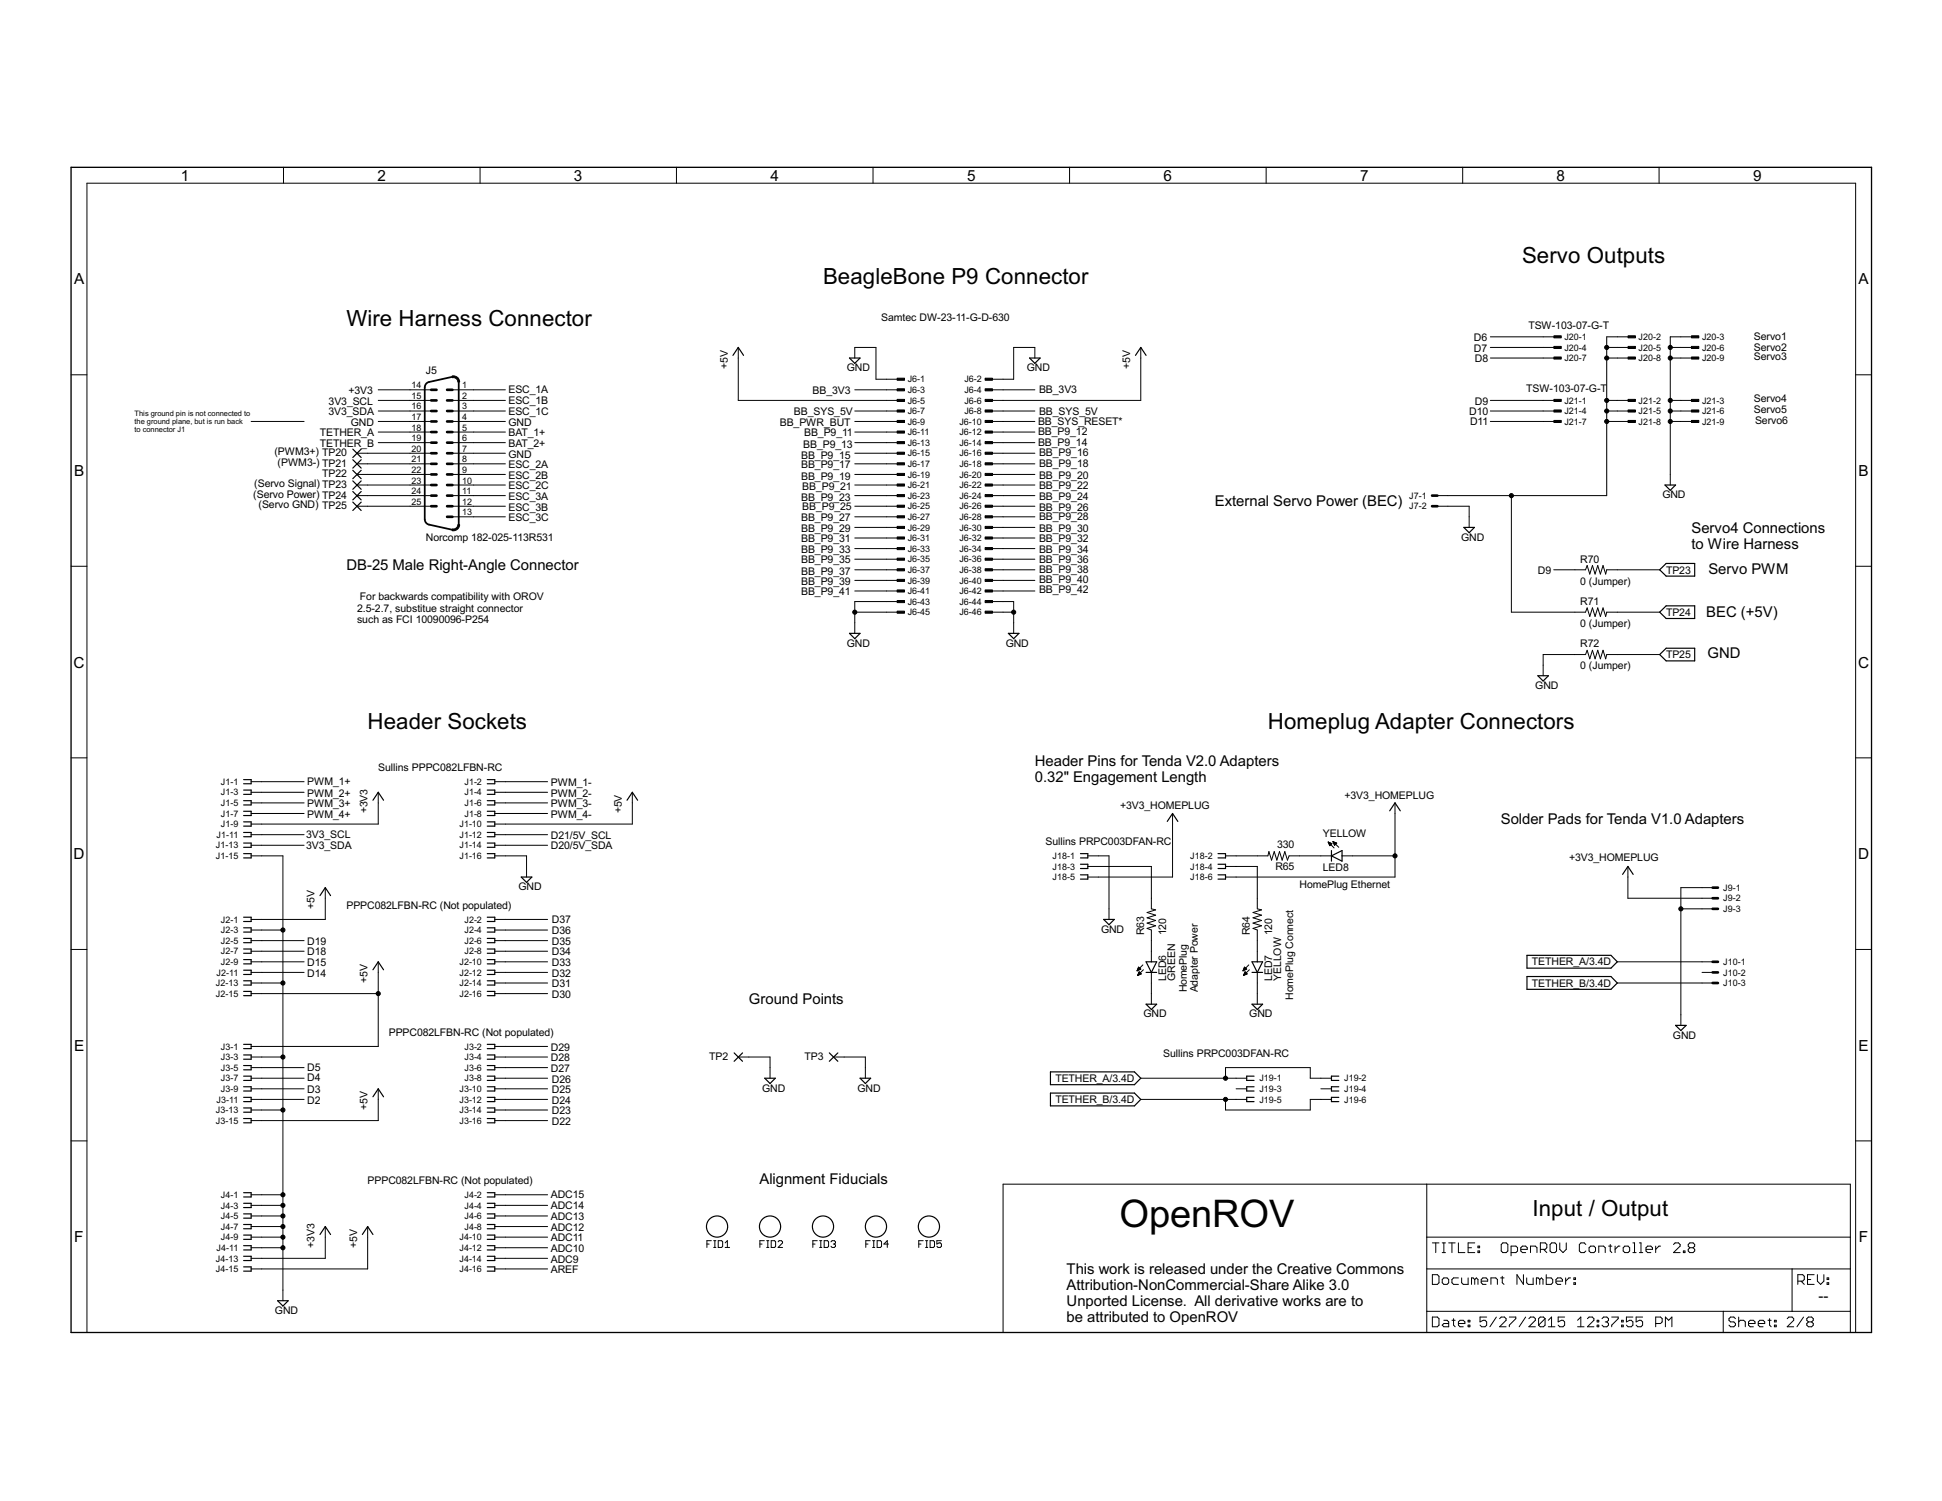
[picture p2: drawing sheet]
<svg xmlns="http://www.w3.org/2000/svg" width="279mm" height="216mm" viewBox="0 0 279 216" stroke-linecap="round" stroke-linejoin="round" font-family="sans-serif">
<g fill="none" stroke="#000" stroke-width=".14">
<path d="M40.8 24.1v2.3M69.1 24.1v2.3M97.3 24.1v2.3M125.6 24.1v2.3M153.9 24.1v2.3M182.2 24.1v2.3M210.4 24.1v2.3M238.7 24.1v2.3M10.2 53.9h2.3M54.4 56.1h7.6M54.4 57.6h7.6M54.4 59.1h7.6"/>
<path d="M65.1 56.1h7.6M65.1 57.6h7.6M65.1 59.1h7.6M106.2 50v7.6h22.9M123 51.5v-1.5h3v4.5h3.1M123 56.1h6.1M123 59.1h6.1M142.8 56.1h6.1M142.8 59.1h6.1M148.9 51.5v-1.5h-3.1v4.5h-3M164.1 50v7.6h-21.3M214.4 57.6h9.1"/>
<path d="M214.4 59.1h9.1M214.4 48.5h9.1M214.4 50h9.1M214.4 51.5h9.1M231.2 57.6h3M231.2 59.1h3M231.2 50h3M231.2 51.5h3M234.2 48.5h-3v22.8h-24.4M240.3 57.6h3.1M240.3 59.1h3.1M240.3 50h3.1"/>
<path d="M240.3 51.5h3.1M243.4 48.5h-3.1v21.3M267 53.9h2.3M36.1 60.6h7.7M51.4 65.2h10.6M51.4 66.7h10.6M51.4 68.2h10.6M51.4 69.8h10.6M51.4 71.3h10.6M51.4 72.8h10.6M54.4 60.6h7.6M54.4 62.1h7.6"/>
<path d="M54.4 63.7h7.6M65.1 60.6h7.6M65.1 62.1h7.6M65.1 63.7h7.6M65.1 65.2h7.6M65.1 66.7h7.6M65.1 68.2h7.6M65.1 69.8h7.6M65.1 71.3h7.6M65.1 72.8h7.6M65.1 74.3h7.6M123 60.6h6.1"/>
<path d="M123 62.1h6.1M123 63.7h6.1M123 65.2h6.1M123 66.7h6.1M123 68.2h6.1M123 69.8h6.1M123 71.3h6.1M123 72.8h6.1M123 74.3h6.1M123 75.9h6.1M123 77.4h6.1M123 78.9h6.1"/>
<path d="M142.8 60.6h6.1M142.8 62.1h6.1M142.8 63.7h6.1M142.8 65.2h6.1M142.8 66.7h6.1M142.8 68.2h6.1M142.8 69.8h6.1M142.8 71.3h6.1M142.8 72.8h6.1M142.8 74.3h6.1M142.8 75.9h6.1M142.8 77.4h6.1"/>
<path d="M142.8 78.9h6.1M206.8 72.8h4.6v3.1M214.4 60.6h9.1M217.4 71.3v16.8h10.7l.2-.7 .4 1.3 .4-1.3 .4 1.3 .4-1.3 .4 1.3 .3-1.3 .4 1.3 .2-.6h7.6M231.2 60.6h3M240.3 60.6h3.1M10.2 81.4h2.3M123 80.4h6.1M123 82h6.1M123 83.5h6.1M123 85h6.1M123 88.1h6.1"/>
<path d="M129.1 86.5h-6.1v4.6M142.8 86.5h3v4.6M142.8 80.4h6.1M142.8 82h6.1M142.8 83.5h6.1M142.8 85h6.1M142.8 88.1h3M223.5 82h4.6l.2-.7 .4 1.3 .4-1.3 .4 1.3 .4-1.3 .4 1.3 .3-1.3 .4 1.3 .2-.6h7.6M238.8 94.1h-7.6l-.2 .7-.4-1.3-.3 1.3-.4-1.3-.4 1.3-.4-1.3-.4 1.3-.4-1.3-.2 .6h-6.1v3.1M267 81.4h2.3M10.2 109h2.3M36.1 112.4h7.7"/>
<path d="M36.1 114h7.7M36.1 115.5h7.7M36.1 117h7.7M54.4 114v4.5h-18.3M71.2 112.4h7.6M71.2 114h7.6M71.2 115.5h7.6M71.2 117h7.6M91 114v4.5h-19.8M168.7 117v9.2h-12.2M200.7 115.5v10.7h-24.4M267 109h2.3"/>
<path d="M10.2 136.6h2.3M36.1 138.3h7.7M36.1 139.9h7.7M36.1 120.1h7.7M36.1 121.6h7.7M36.1 123.1h4.6v64M36.1 133.8h4.6M36.1 135.3h7.7M36.1 136.8h7.7M46.8 127.7v4.5h-10.7M54.4 138.3v12.2h-18.3M71.2 138.3h7.6"/>
<path d="M71.2 139.9h7.6M71.2 120.1h7.6M71.2 121.6h7.6M71.2 123.1h4.6v3.1M71.2 132.2h7.6M71.2 133.8h7.6M71.2 135.3h7.6M71.2 136.8h7.6M156.5 123.1h3.1v9.1M156.5 124.6h9.2v6.1l.6 .2-1.3 .4 1.3 .3-1.3 .4 1.3 .4-1.3 .4 1.3 .4-1.3 .3 .7 .3v4.5M163.6 139.6h.1M163.6 139.5h.3"/>
<path d="M163.7 139.4h.3M163.7 139.4h.4M163.7 139.3h.4M163.7 139.3h.3M163.8 139.2h.1M163.8 139.1h.1M163.8 139.1l.3 .3-.5 .2zM163.8 140h.3M163.8 139.9h.2M163.9 139.9h.1M163.9 139.8l.3 .3-.5 .2zM163.9 139.8h.1"/>
<path d="M164.4 138.8l-.8 .8M164.5 139.5l-.8 .8M165.7 139.9v4.5M176.3 123.1h6.1l.2-.6 .3 1.2 .4-1.2 .4 1.2 .4-1.2 .4 1.2 .3-1.2 .4 1.2 .3-.6h6.1M176.3 124.6h4.6v6.1l.6 .2-1.2 .4 1.2 .3-1.2 .4 1.2 .4-1.2 .4 1.2 .4-1.2 .3 .6 .3v4.5M178.8 139.6h.1M178.9 139.6h.1M178.9 139.5h.2M178.9 139.4h.3M178.9 139.4h.4M179 139.3h.3M179 139.3h.2"/>
<path d="M179 139.2h.2M179 139.1h.1M179 140h.3M179 139.1l.4 .3-.6 .2zM179.1 139.9h.2M179.1 139.9h.1M179.1 139.8h.1M179.1 139.8l.3 .3-.5 .2zM179.7 138.8l-.9 .8M179.7 139.5l-.8 .8M180.9 139.9v4.5M191.1 121.1l.8 .9"/>
<path d="M191.1 121.1h.1M191.1 121.1l.5 .2-.3 .3zM191.1 121.2h.2M191.2 121.2h.2M191.2 121.3h.3M191.2 121.4h.4M191.2 121.4h.3M191.3 121.5h.2M191.3 121.6h.1M191.8 121.1l.8 .8M191.8 121.1l.5 .2-.3 .3M191.8 121.1l.2 .5"/>
<path d="M191.8 121.1h.1M191.8 121.1h.2M191.8 121.2h.3M191.9 121.2h.4M191.9 121.3h.4M191.9 121.4h.3M192 121.5h.1M192 121.6h.1M193.1 123.1h7.6M232.7 138.3h13.7M234.2 124.6v4.6h12.2M241.8 130.7h4.6"/>
<path d="M244.9 139.9h1.5M246.4 127.7h-4.6v19.8M267 136.6h2.3M36.1 141.4h4.6M36.1 142.9h18.3M36.1 152h4.6M36.1 153.6h7.7M36.1 155.1h7.7M36.1 156.6h7.7M36.1 158.1h7.7M36.1 159.7h4.6M54.4 156.6v4.6h-18.3"/>
<path d="M71.2 141.4h7.6M71.2 142.9h7.6M71.2 150.5h7.6M71.2 152h7.6M71.2 153.6h7.6M71.2 155.1h7.6M71.2 156.6h7.6M71.2 158.1h7.6M71.2 159.7h7.6M106.2 152h4.6v3.1M119.9 152h4.6v3.1M163.7 140.3h.1"/>
<path d="M163.7 140.2h.2M163.7 140.2h.3M163.8 140.1h.3M163.8 140h.4M164.1 155.1h15.3M164.1 158.1h15.3M176.3 155.1v-1.5h12.2v1.5h3.1M176.3 158.1v1.6h12.2v-1.6h3.1M177.8 156.6h1.6M178.9 140.3h.1M178.9 140.2h.2M179 140.2h.3"/>
<path d="M179 140.1h.4M179 140h.4M190 156.6h1.6M232.7 141.4h13.7M10.2 164.1h2.3M36.1 177.9h4.6M36.1 179.5h4.6M36.1 171.9h4.6M36.1 173.4h4.6M36.1 174.9h4.6M36.1 176.4h4.6M46.8 176.4v4.6h-10.7"/>
<path d="M52.9 176.4v6.1h-16.8M71.2 177.9h7.6M71.2 179.5h7.6M71.2 161.2h7.6M71.2 171.9h7.6M71.2 173.4h7.6M71.2 174.9h7.6M71.2 176.4h7.6M101.7 178.9h.3M102.3 178.5h-.6v.9M102.7 178.5h.3M102.7 179.4h.3"/>
<path d="M102.8 178.5v.9M103.3 178.5h.5l.2 .1v.7l-.2 .1h-.5zM104.3 179.4h.7M104.3 178.8l.3-.3v.9M109.3 178.9h.3M110 178.5h-.7v.9M110.3 178.5h.3M110.3 179.4h.3M110.5 178.5v.9M111 178.5h.4l.2 .1v.7l-.2 .1h-.4zM112 178.6l.1-.1h.3l.2 .1v.2l-.6 .6h.6M116.9 178.9h.4"/>
<path d="M117.6 178.5h-.7v.9M117.9 178.5h.3M117.9 179.4h.3M118.1 178.5v.9M118.6 178.5h.5l.1 .1v.7l-.1 .1h-.5zM119.5 178.6l.2-.1h.3l.2 .1-.2 .3M119.9 178.9h.1M120 178.9l.2 .2v.2l-.2 .1h-.3l-.2-.1M124.6 178.9h.3M125.2 178.5h-.6v.9M125.5 178.5h.4M125.5 179.4h.4"/>
<path d="M125.7 178.5v.9M126.2 178.5h.5l.1 .1v.7l-.1 .1h-.5zM127.8 178.9h-.6l.5-.4v.9M132.2 178.9h.3M132.8 178.5h-.6v.9M133.2 178.5h.3M133.2 179.4h.3M133.3 178.5v.9M133.8 178.5h.5l.2 .1v.7l-.2 .1h-.5zM135.4 178.5h-.6v.4l.3-.1h.2l.1 .1v.4l-.1 .1h-.3l-.2-.1M144.3 170.3h121.9v21.4h-121.9zM205.3 170.3v21.4"/>
<path d="M205.3 177.9h60.9M206.1 178.8h.9M206.6 178.8v1.4M207.5 178.8h.5M207.7 178.8v1.4M208.4 178.8h1M208.9 178.8v1.4M209.8 178.8v1.4h1M211.2 179.5h.5M212.2 178.8h-1v1.4h1M212.6 179.9h.3v.3h-.3zM212.6 179.2h.3v.3h-.3z"/>
<path d="M216 179l.2-.2h.5l.2 .2v.9l-.2 .3h-.5l-.2-.3zM218.8 179.7h.9v-.2l-.2-.3h-.5l-.2 .3v.4l.2 .3h.5M221.6 179.7h.7l.2-.2v-.5l-.2-.2h-.7v1.4M222.1 179.7l.4 .5M223 179l.2-.2h.5l.2 .2v.9l-.2 .3h-.5l-.2-.3zM224.4 178.8v.9l.5 .5 .4-.5v-.9M228.2 179l-.3-.2h-.4l-.3 .2v.9l.3 .3h.4l.3-.3M228.6 179.5l.3-.3h.4l.3 .3v.4l-.3 .3h-.4l-.3-.3zM231.4 179.2h.5M231.7 179v.9l.2 .3M232.4 179.2v1M233.1 179.2h-.3l-.4 .5"/>
<path d="M233.8 179.2h.4l.3 .3v.4l-.3 .3h-.4l-.3-.3v-.4zM234.9 178.8h.3v1.4M235.9 178.8h.2v1.4M236.8 179.7h.9v-.2l-.2-.3h-.5l-.2 .3v.4l.2 .3h.5M238.2 179.2v1M238.9 179.2h-.2l-.5 .5M240.8 179l.2-.2h.5l.2 .2v.2l-.9 1h.9M242.2 179.9h.2v.3h-.2zM243.1 179.5l-.2-.3v-.2l.2-.2h.5l.2 .2v.2l-.2 .3M243.1 179.5l-.2 .2v.2l.2 .3h.5l.2-.3v-.2l-.2-.2M243.1 179.5h.5M267 164.1h2.3"/>
<path d="M12.5 191.7v-165.3h254.5v165.3M71.2 182.5h7.6M71.2 181h7.6M205.3 182.5h60.9M205.3 188.6h60.9M206.1 183.3h.7l.2 .3v.9l-.2 .2h-.7zM206.1 189.4h.7l.2 .3v.9l-.2 .2h-.7zM207.5 184l.2-.2h.5l.2 .2v.5l-.2 .2h-.5l-.2-.2zM207.5 180.2h.5M207.7 189.9h.5l.2 .2v.7h-.7l-.2-.2 .2-.2h.7M208.9 189.9h.5M209.1 189.7v.9l.3 .2"/>
<path d="M209.8 190.4h1v-.3l-.3-.2h-.4l-.3 .2v.5l.3 .2h.4M209.8 183.8h-.7l-.2 .2v.5l.2 .2h.7M210.3 183.8v.7l.2 .2h.7v-.9M211.2 190.6h.3v.2h-.3zM211.2 189.9h.3v.2h-.3zM212.2 184l-.3-.2h-.2v.9M212.2 184l.2-.2 .2 .2v.7M212.2 184v.7M213.1 184.3h.9v-.3l-.2-.2h-.5l-.2 .2v.5l.2 .2h.5M213.9 189.4h-1v.7l.5-.2h.3l.2 .2v.5l-.2 .2h-.5l-.3-.2M214.5 184.7v-.9h.7l.2 .2v.7M215.3 189.4l-.9 1.4"/>
<path d="M215.8 189.7l.2-.3h.5l.2 .3v.2l-.9 .9h.9M215.9 183.8h.5M216.1 183.6v.9l.3 .2M217.1 189.4h1v.3l-1 .9v.2M217.4 180.2h.7l.2-.3v-.4l-.2-.3h-.7v1.4M219.2 183.3v1.4l-1-1.4v1.4M219.5 189.4l-.9 1.4M219.6 183.8v.7l.3 .2h.7v-.9M220 189.7l.2-.3h.5l.2 .3v.2l-.9 .9h.9M220.2 180.2v-1h.7l.2 .3v.7M221.5 184l-.2-.2h-.3v.9M221.5 184v.7"/>
<path d="M221.5 184l.3-.2 .2 .2v.7M222.3 189.7v.9l-.2 .2h-.5l-.2-.2M222.3 189.7l-.2-.3h-.5l-.2 .3v.9M222.3 189.7l-.9 .9M222.5 183.3v1.4h.7l.2-.2v-.5l-.2-.2h-.7M222.8 190.8h.9M222.8 189.9l.4-.5v1.4M223.9 184.3h.9v-.3l-.2-.2h-.5l-.2 .2v.5l.2 .2h.5M225.1 189.4h-.9v.7l.4-.2h.3l.2 .2v.5l-.2 .2h-.5l-.2-.2M225.3 183.8v.9M226 183.8h-.3l-.4 .5M226.4 184.5h.3v.2h-.3z"/>
<path d="M226.4 183.8h.3v.2h-.3zM227 190.8h.9M227 189.9l.4-.5v1.4M228.4 189.7l.2-.3h.5l.2 .3v.2l-.9 .9h.9M229.8 190.6h.2v.2h-.2zM229.8 189.9h.2v.2h-.2zM230 180.2v-1h.7l.2 .3v.7M230.5 189.7l.2-.3h.5l.2 .3v.2l-.2 .2M230.9 190.1h.3M231.2 190.1l.2 .3v.2l-.2 .2h-.5l-.2-.2M231.9 189.4h.9v.3l-.9 .9v.2M233.3 190.6h.2v.2h-.2z"/>
<path d="M233.3 189.9h.2v.2h-.2zM234.9 189.4h-.9v.7l.5-.2h.2l.2 .2v.5l-.2 .2h-.5l-.2-.2M234.9 180.2h.5M235.9 180.2h.4M236.3 189.4h-.9v.7l.5-.2h.2l.2 .2v.5l-.2 .2h-.5l-.2-.2M238.2 190.4h.7l.2-.3v-.4l-.2-.3h-.7v1.4M239.6 190.8v-1.4l.5 .5 .4-.5v1.4M247.9 188.6v3.1M249.7 189.7l-.3-.3h-.4l-.2 .3v.2l.2 .2h.4l.3 .3v.2l-.3 .2h-.4l-.2-.2M250.1 190.1l.3-.2h.5l.2 .2v.7M250.1 189.4v1.4M251.6 190.4h.9v-.3l-.2-.2h-.5l-.2 .2v.5l.2 .2h.5"/>
<path d="M253 190.4h.9v-.3l-.2-.2h-.5l-.2 .2v.5l.2 .2h.5M254.4 189.9h.4M254.6 189.7v.9l.2 .2M255.3 190.6h.2v.2h-.2zM255.3 189.9h.2v.2h-.2zM257.1 189.7l.3-.3h.4l.3 .3v.2l-1 .9h1M257.8 182.5v6.1M258.7 184.3h.7l.2-.3v-.4l-.2-.3h-.7v1.4M259.1 184.3l.5 .4M259.5 189.4l-1 1.4M260.1 184h.4M260.2 190.1l-.3 .3v.2l.3 .2h.4l.3-.2v-.2l-.3-.3"/>
<path d="M260.2 190.1l-.3-.2v-.2l.3-.3h.4l.3 .3v.2l-.3 .2M260.2 190.1h.4M261 183.3h-.9v1.4h.9M261.5 183.3v1l.4 .4 .5-.4v-1M262.9 184.5h.2v.2h-.2zM262.9 183.8h.2v.2h-.2z"/>
</g>
<g fill="none" stroke="#000" stroke-width=".17">
<path d="M105.5 51.1l.7-1.1 .8 1.1M122.2 51.5h1.5l-.7 .8zM148.1 51.5h1.5l-.7 .8zM163.4 51.1l.7-1.1 .8 1.1M50.8 64.6l1.2 1.2M50.8 66.1l1.2 1.2M50.8 67.6l1.2 1.3M50.8 69.2l1.2 1.2M50.8 70.7l1.2 1.2M50.8 72.2l1.2 1.2M52 64.6l-1.2 1.2M52 66.1l-1.2 1.2"/>
<path d="M52 67.6l-1.2 1.3M52 69.2l-1.2 1.2M52 70.7l-1.2 1.2M52 72.2l-1.2 1.2M210.6 75.9h1.5l-.7 .7zM239.5 69.8h1.6l-.8 .7zM122.2 91.1h1.5l-.7 .8zM145.1 91.1h1.5l-.8 .8zM221.3 97.2h1.5l-.8 .8zM238.8 82l.9-1h4.1v1.9h-4.1zM238.8 88.1l.9-1h4.1v1.9h-4.1zM238.8 94.1l.9-.9h4.1v1.9h-4.1z"/>
<path d="M35.1 112.1h1v.6h-1M35.1 113.6h1v.7h-1M35.1 115.2h1v.6h-1M35.1 116.7h1v.6h-1M35.1 118.2h1v.6h-1M35.1 119.7h1v.7h-1M53.7 115.1l.7-1.1 .8 1.1M70.1 112.1h1.1v.6h-1.1M70.1 113.6h1.1v.7h-1.1M70.1 115.2h1.1v.6h-1.1M70.1 116.7h1.1v.6h-1.1M70.1 118.2h1.1v.6h-1.1"/>
<path d="M70.1 119.7h1.1v.7h-1.1M90.2 115.1l.8-1.1 .7 1.1M167.9 118.2l.8-1.2 .8 1.2M199.9 116.6l.8-1.1 .8 1.1M35.1 121.3h1v.6h-1M35.1 122.8h1v.6h-1M35.1 131.9h1v.6h-1M35.1 133.5h1v.6h-1M35.1 135h1v.6h-1M35.1 136.5h1v.6h-1M35.1 138h1v.6h-1M35.1 139.6h1v.6h-1"/>
<path d="M46 128.8l.8-1.1 .8 1.1M53.7 139.5l.7-1.2 .8 1.2M70.1 121.3h1.1v.6h-1.1M70.1 122.8h1.1v.6h-1.1M70.1 131.9h1.1v.6h-1.1M70.1 133.5h1.1v.6h-1.1M70.1 135h1.1v.6h-1.1M70.1 136.5h1.1v.6h-1.1M70.1 138h1.1v.6h-1.1M70.1 139.6h1.1v.6h-1.1M75 126.2h1.5l-.7 .7zM155.4 122.8h1.1v.6h-1.1"/>
<path d="M155.4 124.3h1.1v.6h-1.1M155.4 125.8h1.1v.6h-1.1M158.8 132.2h1.5l-.7 .8zM164.9 138.3h1.5l-.7 1.6zM164.9 139.9h1.5M175.2 122.8h1.1v.6h-1.1M175.2 124.3h1.1v.6h-1.1M175.2 125.8h1.1v.6h-1.1M180.1 139.9h1.6M180.1 138.3h1.6l-.8 1.6zM191.6 122.3v1.6M191.6 123.1l1.5-.8v1.6z"/>
<path d="M219.7 137.4h12.1l.9 .9-.9 1h-12.1zM233.4 125.8l.8-1.2 .8 1.2M35.1 141.1h1v.6h-1M35.1 142.6h1v.6h-1M35.1 150.2h1v.6h-1M35.1 151.7h1v.7h-1M35.1 153.3h1v.6h-1M35.1 154.8h1v.6h-1M35.1 156.3h1v.6h-1M35.1 157.8h1v.7h-1M35.1 159.4h1v.6h-1M53.7 157.8l.7-1.2 .8 1.2"/>
<path d="M70.1 141.1h1.1v.6h-1.1M70.1 142.6h1.1v.6h-1.1M70.1 150.2h1.1v.6h-1.1M70.1 151.7h1.1v.7h-1.1M70.1 153.3h1.1v.6h-1.1M70.1 154.8h1.1v.6h-1.1M70.1 156.3h1.1v.6h-1.1M70.1 157.8h1.1v.7h-1.1M70.1 159.4h1.1v.6h-1.1M105.6 151.4l1.2 1.3M106.8 151.4l-1.2 1.3M110 155.1h1.5l-.7 .8z"/>
<path d="M119.3 151.4l1.2 1.3M120.5 151.4l-1.2 1.3M123.7 155.1h1.6l-.8 .8zM151.1 154.2h12.1l.9 .9-.9 .9h-12.1zM151.1 157.2h12.1l.9 .9-.9 1h-12.1zM164.9 144.4h1.5l-.7 .8zM180.1 144.4h1.6l-.8 .8zM180.4 154.8h-1v.6h1M180.4 156.3h-1v.6h1M180.4 157.8h-1v.7h1M192.6 154.8h-1v.6h1M192.6 156.3h-1v.6h1"/>
<path d="M192.6 157.8h-1v.7h1M219.7 140.5h12.1l.9 .9-.9 .9h-12.1zM241.1 147.5h1.5l-.8 .7zM35.1 160.9h1v.6h-1M35.1 171.6h1v.6h-1M35.1 173.1h1v.6h-1M35.1 174.6h1v.6h-1M35.1 176.1h1v.6h-1M35.1 177.7h1v.6h-1M35.1 179.2h1v.6h-1M46 177.6l.8-1.2 .8 1.2M52.1 177.6l.8-1.2 .8 1.2"/>
<path d="M70.1 160.9h1.1v.6h-1.1M70.1 171.6h1.1v.6h-1.1M70.1 173.1h1.1v.6h-1.1M70.1 174.6h1.1v.6h-1.1M70.1 176.1h1.1v.6h-1.1M70.1 177.7h1.1v.6h-1.1M70.1 179.2h1.1v.6h-1.1M35.1 180.7h1v.6h-1M35.1 182.2h1v.6h-1M39.9 187.1h1.6l-.8 .8zM70.1 180.7h1.1v.6h-1.1M70.1 182.2h1.1v.6h-1.1"/>
<circle cx="103.2" cy="176.4" r="1.52"/>
<circle cx="110.8" cy="176.4" r="1.52"/>
<circle cx="118.4" cy="176.4" r="1.52"/>
<circle cx="126" cy="176.4" r="1.52"/>
<circle cx="133.6" cy="176.4" r="1.52"/>
</g>
<path d="M10.2 24.1h259.1v167.6h-259.1z" fill="none" stroke="#000" stroke-width=".19"/>
<g fill="#000" stroke="#000" stroke-width=".14">
<path d="M129.1 54.4h1v.3h-1zM129.1 55.9h1v.3h-1zM129.1 57.4h1v.3h-1zM129.1 59h1v.3h-1zM141.7 54.4h1.1v.3h-1.1zM141.7 55.9h1.1v.3h-1.1zM141.7 57.4h1.1v.3h-1.1zM141.7 59h1.1v.3h-1.1zM223.6 48.3h1v.3h-1zM223.6 49.8h1v.3h-1zM223.6 51.4h1v.2h-1zM223.6 57.4h1v.3h-1z"/>
<path d="M223.6 59h1v.3h-1zM234.2 48.3h1.1v.3h-1.1zM234.2 49.8h1.1v.3h-1.1zM234.2 51.4h1.1v.2h-1.1zM234.2 57.4h1.1v.3h-1.1zM234.2 59h1.1v.3h-1.1zM243.4 48.3h1v.3h-1zM243.4 49.8h1v.3h-1zM243.4 51.4h1v.2h-1zM243.4 57.4h1v.3h-1zM243.4 59h1v.3h-1zM129.1 60.5h1v.3h-1z"/>
<path d="M129.1 62h1v.3h-1zM129.1 63.5h1v.3h-1zM129.1 65h1v.3h-1zM129.1 66.6h1v.3h-1zM129.1 68.1h1v.3h-1zM129.1 69.6h1v.3h-1zM129.1 71.1h1v.3h-1zM129.1 72.7h1v.3h-1zM129.1 74.2h1v.3h-1zM129.1 75.7h1v.3h-1zM129.1 77.2h1v.3h-1zM129.1 78.8h1v.3h-1z"/>
<path d="M141.7 60.5h1.1v.3h-1.1zM141.7 62h1.1v.3h-1.1zM141.7 63.5h1.1v.3h-1.1zM141.7 65h1.1v.3h-1.1zM141.7 66.6h1.1v.3h-1.1zM141.7 68.1h1.1v.3h-1.1zM141.7 69.6h1.1v.3h-1.1zM141.7 71.1h1.1v.3h-1.1zM141.7 72.7h1.1v.3h-1.1zM141.7 74.2h1.1v.3h-1.1zM141.7 75.7h1.1v.3h-1.1zM141.7 77.2h1.1v.3h-1.1z"/>
<path d="M141.7 78.8h1.1v.3h-1.1zM223.6 60.5h1v.3h-1zM234.2 60.5h1.1v.3h-1.1zM243.4 60.5h1v.3h-1zM129.1 80.3h1v.3h-1zM129.1 81.8h1v.3h-1zM129.1 83.3h1v.3h-1zM129.1 84.9h1v.3h-1zM129.1 86.4h1v.3h-1zM129.1 87.9h1v.3h-1zM141.7 80.3h1.1v.3h-1.1zM141.7 81.8h1.1v.3h-1.1z"/>
<path d="M141.7 83.3h1.1v.3h-1.1zM141.7 84.9h1.1v.3h-1.1zM141.7 86.4h1.1v.3h-1.1zM141.7 87.9h1.1v.3h-1.1z"/>
</g>
<g fill="none" stroke="#000" stroke-width=".38">
<path d="M62 56.1h.8M62 59.1h.8M62 57.6h.8M64.3 56.1h.8M64.3 59.1h.8M64.3 57.6h.8M62 62.1h.8M62 65.2h.8M62 60.6h.8M62 68.2h.8M62 71.3h.8M62 63.7h.8"/>
<path d="M62 66.7h.8M62 69.8h.8M62 72.8h.8M64.3 62.1h.8M64.3 65.2h.8M64.3 60.6h.8M64.3 68.2h.8M64.3 71.3h.8M64.3 63.7h.8M64.3 74.3h.8M64.3 66.7h.8M64.3 69.8h.8"/>
<path d="M64.3 72.8h.8M206 71.3h.8M206 72.8h.8M246.4 138.3h.8M246.4 139.9h.8M246.4 127.7h.8M246.4 129.2h.8M246.4 130.7h.8M246.4 141.4h.8"/>
</g>
<g fill="#000" stroke="#000" stroke-width=".14">
<path d="M65 54.1a.9 .9 0 0 1 1.1 .8h-.2a.64 .64 0 0 0-.8-.6z" fill-rule="evenodd"/>
<path d="M65.1 76.1a.64 .64 0 0 0 .8-.6h.2a.9 .9 0 0 1-1.1 .8z" fill-rule="evenodd"/>
<circle cx="231.2" cy="51.5" r=".3"/>
<circle cx="231.2" cy="59.1" r=".3"/>
<circle cx="231.2" cy="50" r=".3"/>
<circle cx="231.2" cy="57.6" r=".3"/>
<circle cx="240.3" cy="59.1" r=".3"/>
<circle cx="240.3" cy="51.5" r=".3"/>
<circle cx="240.3" cy="50" r=".3"/>
<circle cx="240.3" cy="57.6" r=".3"/>
<circle cx="217.4" cy="71.3" r=".3"/>
<circle cx="231.2" cy="60.6" r=".3"/>
<circle cx="240.3" cy="60.6" r=".3"/>
<circle cx="123" cy="88.1" r=".3"/>
<circle cx="145.8" cy="88.1" r=".3"/>
<circle cx="40.7" cy="133.8" r=".3"/>
<circle cx="200.7" cy="123.1" r=".3"/>
<circle cx="241.8" cy="130.7" r=".3"/>
<circle cx="40.7" cy="159.7" r=".3"/>
<circle cx="40.7" cy="141.4" r=".3"/>
<circle cx="40.7" cy="152" r=".3"/>
<circle cx="54.4" cy="142.9" r=".3"/>
<circle cx="176.3" cy="158.1" r=".3"/>
<circle cx="176.3" cy="155.1" r=".3"/>
<circle cx="40.7" cy="174.9" r=".3"/>
<circle cx="40.7" cy="176.4" r=".3"/>
<circle cx="40.7" cy="177.9" r=".3"/>
<circle cx="40.7" cy="179.5" r=".3"/>
<circle cx="40.7" cy="173.4" r=".3"/>
<circle cx="40.7" cy="171.9" r=".3"/>
</g>
<path d="M65.1 54.2l-3.6 .8-.3 .3-.1 .4v19l.1 .4 .3 .3 3.6 .8M66 54.9v20.6" fill="none" stroke="#000" stroke-width=".25"/>
<text font-size="6.1" x="161.1" y="176.4">OpenROV</text>
<g font-size="3.6">
<text x="118.4" y="40.8">BeagleBone P9 Connector</text>
<text x="219" y="37.8">Servo Outputs</text>
<text x="49.8" y="46.9">Wire Harness Connector</text>
<text x="52.9" y="104.8">Header Sockets</text>
<text x="182.4" y="104.8">Homeplug Adapter Connectors</text>
<text x="220.5" y="174.9">Input / Output</text>
</g>
<g font-size="2.5">
<text x="26" y="26">1</text>
<text x="54.3" y="26">2</text>
<text x="82.6" y="26">3</text>
<text x="110.9" y="26">4</text>
<text x="139.1" y="26">5</text>
<text x="167.4" y="26">6</text>
<text x="195.7" y="26">7</text>
<text x="224" y="26">8</text>
<text x="252.2" y="26">9</text>
<text x="10.6" y="40.9">A</text>
<text x="267.4" y="40.9">A</text>
<text x="10.6" y="68.5">B</text>
<text x="267.4" y="68.5">B</text>
<text x="10.6" y="96">C</text>
<text x="267.3" y="96">C</text>
<text x="10.6" y="123.6">D</text>
<text x="267.3" y="123.6">D</text>
<text x="10.6" y="151.1">E</text>
<text x="267.4" y="151.1">E</text>
<text x="10.7" y="178.7">F</text>
<text x="267.4" y="178.7">F</text>
</g>
<g font-size="2.4">
<text x="174.8" y="72.8">External Servo Power (BEC)</text>
<text x="243.4" y="76.6">Servo4 Connections</text>
<text x="49.8" y="82">DB-25 Male Right-Angle Connector</text>
<text x="243.4" y="78.9">to Wire Harness</text>
<text x="245.8" y="82.6">Servo PWM</text>
<text x="245.5" y="88.8">BEC (+5V)</text>
<text x="245.6" y="94.6">GND</text>
<text x="148.9" y="110.1">Header Pins for Tenda V2.0 Adapters</text>
<text x="148.9" y="112.4">0.32&quot; Engagement Length</text>
<text x="215.9" y="118.5">Solder Pads for Tenda V1.0 Adapters</text>
<text x="107.7" y="144.4">Ground Points</text>
<text x="109.3" y="170.3">Alignment Fiducials</text>
<text x="153.5" y="183.3">This work is released under the Creative Commons</text>
<text x="153.5" y="185.6">Attribution-NonCommercial-Share Alike 3.0</text>
<text x="153.5" y="187.9">Unported License. All derivative works are to</text>
<text x="153.5" y="190.1">be attributed to OpenROV</text>
<text x="261.6" y="187.1">--</text>
</g>
<g font-size="1.7">
<text x="126.8" y="46.2">Samtec DW-23-11-G-D-630</text>
<text x="219.9" y="47.4">TSW-103-07-G-T</text>
<text x="61.3" y="53.8">J5</text>
<text x="104.7" y="53" transform="rotate(-90 104.7 53)">+5V</text>
<text x="121.8" y="53.4">GND</text>
<text x="147.7" y="53.4">GND</text>
<text x="162.6" y="53" transform="rotate(-90 162.6 53)">+5V</text>
<text x="212" y="49">D6</text>
<text x="212" y="50.6">D7</text>
<text x="212.2" y="52.1">D8</text>
<text x="252.3" y="48.9">Servo1</text>
<text x="252.3" y="50.4">Servo2</text>
<text x="252.3" y="51.8">Servo3</text>
<text x="47.3" y="59.7">3V3_SDA</text>
<text x="47.3" y="58.2">3V3_SCL</text>
<text x="50.1" y="56.7">+3V3</text>
<text x="73.2" y="56.5">ESC_1A</text>
<text x="73.2" y="58">ESC_1B</text>
<text x="73.2" y="59.7">ESC_1C</text>
<text x="114.2" y="59.7">BB_SYS_5V</text>
<text x="116.9" y="56.7">BB_3V3</text>
<text x="149.5" y="59.7">BB_SYS_5V</text>
<text x="149.5" y="56.5">BB_3V3</text>
<text x="211.4" y="59.7">D10</text>
<text x="212.2" y="58.2">D9</text>
<text x="219.6" y="56.4">TSW-103-07-G-T</text>
<text x="252.3" y="57.9">Servo4</text>
<text x="252.3" y="59.4">Servo5</text>
<text x="39.5" y="65.5">(PWM3+) TP20</text>
<text x="46" y="62.8">TETHER_A</text>
<text x="46" y="64.3">TETHER_B</text>
<text x="50.5" y="61.2">GND</text>
<text x="73.2" y="61.2">GND</text>
<text x="73.2" y="65.8">GND</text>
<text x="73.2" y="62.8">BAT_1+</text>
<text x="73.2" y="64.3">BAT_2+</text>
<text x="112.2" y="61.2">BB_PWR_BUT</text>
<text x="115.3" y="66">BB_P9_15</text>
<text x="115.6" y="64.4">BB_P9_13</text>
<text x="115.7" y="62.8">BB_P9_11</text>
<text x="149.3" y="61.1">BB_SYS_RESET*</text>
<text x="149.3" y="62.6">BB_P9_12</text>
<text x="149.3" y="64.1">BB_P9_14</text>
<text x="149.5" y="65.7">BB_P9_16</text>
<text x="211.5" y="61.1">D11</text>
<text x="252.5" y="60.9">Servo6</text>
<text x="36.4" y="71.6">(Servo Power) TP24</text>
<text x="36.6" y="70.1">(Servo Signal) TP23</text>
<text x="39.9" y="67">(PWM3-) TP21</text>
<text x="46.4" y="68.7">TP22</text>
<text x="73.2" y="67.3">ESC_2A</text>
<text x="73.2" y="68.9">ESC_2B</text>
<text x="73.2" y="70.4">ESC_2C</text>
<text x="73.2" y="71.9">ESC_3A</text>
<text x="115.3" y="67.3">BB_P9_17</text>
<text x="115.3" y="69">BB_P9_19</text>
<text x="115.4" y="70.5">BB_P9_21</text>
<text x="149.5" y="67.2">BB_P9_18</text>
<text x="149.5" y="68.9">BB_P9_20</text>
<text x="149.5" y="70.4">BB_P9_22</text>
<text x="149.5" y="71.9">BB_P9_24</text>
<text x="239.2" y="71.7">GND</text>
<text x="37.2" y="73.1">(Servo GND) TP25</text>
<text x="61.3" y="77.8">Norcomp 182-025-113R531</text>
<text x="73.2" y="73.4">ESC_3B</text>
<text x="73.2" y="75">ESC_3C</text>
<text x="115.3" y="72.1">BB_P9_23</text>
<text x="115.3" y="74.9">BB_P9_27</text>
<text x="115.3" y="76.5">BB_P9_29</text>
<text x="115.3" y="78">BB_P9_31</text>
<text x="115.4" y="73.4">BB_P9_25</text>
<text x="149.5" y="73.4">BB_P9_26</text>
<text x="149.5" y="74.8">BB_P9_28</text>
<text x="149.5" y="76.5">BB_P9_30</text>
<text x="210.2" y="77.8">GND</text>
<text x="115.3" y="79.5">BB_P9_33</text>
<text x="115.3" y="81">BB_P9_35</text>
<text x="115.3" y="82.7">BB_P9_37</text>
<text x="149.5" y="78">BB_P9_32</text>
<text x="149.5" y="79.5">BB_P9_34</text>
<text x="149.5" y="81">BB_P9_36</text>
<text x="149.5" y="82.4">BB_P9_38</text>
<text x="149.5" y="83.8">BB_P9_40</text>
<text x="221.3" y="82.6">D9</text>
<text x="227.4" y="80.9">R70</text>
<text x="239.7" y="82.5">TP23</text>
<text x="51.4" y="88">2.5-2.7, substitue straight connector</text>
<text x="51.4" y="89.6">such as FCI 10090096-P254</text>
<text x="51.8" y="86.4">For backwards compatibility with OROV</text>
<text x="115.3" y="84.1">BB_P9_39</text>
<text x="115.3" y="85.6">BB_P9_41</text>
<text x="149.5" y="85.3">BB_P9_42</text>
<text x="227.4" y="84.1">0 (Jumper)</text>
<text x="227.4" y="87">R71</text>
<text x="239.7" y="88.6">TP24</text>
<text x="121.8" y="93">GND</text>
<text x="144.7" y="93">GND</text>
<text x="227.4" y="90.2">0 (Jumper)</text>
<text x="227.4" y="93.1">R72</text>
<text x="239.7" y="94.7">TP25</text>
<text x="220.9" y="99.1">GND</text>
<text x="227.4" y="96.3">0 (Jumper)</text>
<text x="44.2" y="112.9">PWM_1+</text>
<text x="54.4" y="110.9">Sullins PPPC082LFBN-RC</text>
<text x="79.2" y="113">PWM_1-</text>
<text x="44.2" y="114.6">PWM_2+</text>
<text x="44.2" y="116.1">PWM_3+</text>
<text x="44.2" y="117.6">PWM_4+</text>
<text x="52.9" y="117" transform="rotate(-90 52.9 117)">+3V3</text>
<text x="79.2" y="114.6">PWM_2-</text>
<text x="79.2" y="116.1">PWM_3-</text>
<text x="79.2" y="117.6">PWM_4-</text>
<text x="89.5" y="117" transform="rotate(-90 89.5 117)">+5V</text>
<text x="161.1" y="116.4">+3V3_HOMEPLUG</text>
<text x="193.4" y="114.9">+3V3_HOMEPLUG</text>
<text x="44.1" y="120.5">3V3_SCL</text>
<text x="44.1" y="122.2">3V3_SDA</text>
<text x="79.2" y="122.2">D20/5V_SDA</text>
<text x="79.2" y="120.7">D21/5V_SCL</text>
<text x="150.4" y="121.6">Sullins PRPC003DFAN-RC</text>
<text x="183.5" y="125.2">R65</text>
<text x="183.7" y="122">330</text>
<text x="190.3" y="120.4">YELLOW</text>
<text x="190.3" y="125.2">LED8</text>
<text x="225.7" y="123.9">+3V3_HOMEPLUG</text>
<text x="45.3" y="130.7" transform="rotate(-90 45.3 130.7)">+5V</text>
<text x="49.8" y="130.7">PPPC082LFBN-RC (Not populated)</text>
<text x="74.6" y="128.1">GND</text>
<text x="187" y="127.7">HomePlug Ethernet</text>
<text x="44.2" y="137.4">D18</text>
<text x="44.2" y="135.9">D19</text>
<text x="79.4" y="137.4">D34</text>
<text x="79.4" y="135.9">D35</text>
<text x="79.4" y="134.4">D36</text>
<text x="79.4" y="132.7">D37</text>
<text x="158.4" y="134.1">GND</text>
<text x="164.6" y="134.5" transform="rotate(-90 164.6 134.5)">R63</text>
<text x="167.8" y="134.5" transform="rotate(-90 167.8 134.5)">120</text>
<text x="179.8" y="134.5" transform="rotate(-90 179.8 134.5)">R64</text>
<text x="183" y="134.5" transform="rotate(-90 183 134.5)">120</text>
<text x="44.2" y="138.9">D15</text>
<text x="44.2" y="140.5">D14</text>
<text x="52.9" y="141.4" transform="rotate(-90 52.9 141.4)">+5V</text>
<text x="79.4" y="143.5">D30</text>
<text x="79.4" y="142">D31</text>
<text x="79.4" y="140.5">D32</text>
<text x="79.4" y="138.9">D33</text>
<text x="167.8" y="141.1" transform="rotate(-90 167.8 141.1)">LED6</text>
<text x="169.1" y="141.1" transform="rotate(-90 169.1 141.1)">GREEN</text>
<text x="170.7" y="142.8" transform="rotate(-90 170.7 142.8)">HomePlug</text>
<text x="172.4" y="142.8" transform="rotate(-90 172.4 142.8)">Adapter Power</text>
<text x="183" y="141.1" transform="rotate(-90 183 141.1)">LED7</text>
<text x="184.3" y="141.1" transform="rotate(-90 184.3 141.1)">YELLOW</text>
<text x="186.1" y="143.8" transform="rotate(-90 186.1 143.8)">HomePlug Connect</text>
<text x="220.4" y="138.9">TETHER_A/3.4D</text>
<text x="220.4" y="141.9">TETHER_B/3.4D</text>
<text x="55.9" y="149">PPPC082LFBN-RC (Not populated)</text>
<text x="164.5" y="146.3">GND</text>
<text x="179.7" y="146.3">GND</text>
<text x="240.7" y="149.4">GND</text>
<text x="44.2" y="154">D5</text>
<text x="44.2" y="155.6">D4</text>
<text x="79.2" y="154.2">D27</text>
<text x="79.2" y="152.7">D28</text>
<text x="79.2" y="151.1">D29</text>
<text x="79.4" y="155.7">D26</text>
<text x="102" y="152.5">TP2</text>
<text x="115.8" y="152.5">TP3</text>
<text x="151.8" y="155.6">TETHER_A/3.4D</text>
<text x="167.3" y="152">Sullins PRPC003DFAN-RC</text>
<text x="44.2" y="157.2">D3</text>
<text x="44.2" y="158.8">D2</text>
<text x="52.9" y="159.7" transform="rotate(-90 52.9 159.7)">+5V</text>
<text x="79.4" y="161.8">D22</text>
<text x="79.4" y="160.3">D23</text>
<text x="79.4" y="158.8">D24</text>
<text x="79.4" y="157.2">D25</text>
<text x="109.6" y="157">GND</text>
<text x="123.4" y="157">GND</text>
<text x="151.8" y="158.7">TETHER_B/3.4D</text>
<text x="52.9" y="170.3">PPPC082LFBN-RC (Not populated)</text>
<text x="79.2" y="173.8">ADC14</text>
<text x="79.2" y="172.3">ADC15</text>
<text x="45.3" y="179.5" transform="rotate(-90 45.3 179.5)">+3V3</text>
<text x="51.4" y="179.5" transform="rotate(-90 51.4 179.5)">+5V</text>
<text x="79.2" y="175.5">ADC13</text>
<text x="79.2" y="177">ADC12</text>
<text x="79.2" y="178.6">ADC11</text>
<text x="79.2" y="180.1">ADC10</text>
<text x="79.2" y="181.6">ADC9</text>
<text x="79.2" y="183.1">AREF</text>
<text x="39.6" y="189">GND</text>
</g>
<g font-size="1.4">
<text x="225.1" y="48.9">J20-1</text>
<text x="225.1" y="50.4">J20-4</text>
<text x="225.1" y="51.9">J20-7</text>
<text x="235.7" y="48.9">J20-2</text>
<text x="235.7" y="50.4">J20-5</text>
<text x="235.7" y="51.9">J20-8</text>
<text x="244.9" y="48.9">J20-3</text>
<text x="244.9" y="50.4">J20-6</text>
<text x="244.9" y="51.9">J20-9</text>
<text x="59.2" y="55.8">14</text>
<text x="59.2" y="57.4">15</text>
<text x="59.2" y="58.9">16</text>
<text x="66.5" y="55.8">1</text>
<text x="66.5" y="57.4">2</text>
<text x="66.5" y="58.9">3</text>
<text x="130.6" y="55">J6-1</text>
<text x="130.6" y="56.5">J6-3</text>
<text x="130.6" y="58">J6-5</text>
<text x="130.6" y="59.6">J6-7</text>
<text x="138.7" y="55">J6-2</text>
<text x="138.7" y="56.5">J6-4</text>
<text x="138.7" y="58">J6-6</text>
<text x="138.7" y="59.6">J6-8</text>
<text x="225.1" y="58">J21-1</text>
<text x="225.1" y="59.6">J21-4</text>
<text x="235.7" y="58">J21-2</text>
<text x="235.7" y="59.6">J21-5</text>
<text x="244.9" y="58">J21-3</text>
<text x="244.9" y="59.6">J21-6</text>
<text x="59.2" y="60.4">17</text>
<text x="59.2" y="61.9">18</text>
<text x="59.2" y="63.5">19</text>
<text x="59.2" y="65">20</text>
<text x="66.5" y="60.4">4</text>
<text x="66.5" y="61.9">5</text>
<text x="66.5" y="63.5">6</text>
<text x="66.5" y="65">7</text>
<text x="130.6" y="61.1">J6-9</text>
<text x="130.6" y="62.6">J6-11</text>
<text x="130.6" y="64.1">J6-13</text>
<text x="130.6" y="65.7">J6-15</text>
<text x="138" y="61.1">J6-10</text>
<text x="138" y="62.6">J6-12</text>
<text x="138" y="64.1">J6-14</text>
<text x="138" y="65.7">J6-16</text>
<text x="225.1" y="61.1">J21-7</text>
<text x="235.7" y="61.1">J21-8</text>
<text x="244.9" y="61.1">J21-9</text>
<text x="59.2" y="66.5">21</text>
<text x="59.2" y="68">22</text>
<text x="59.2" y="69.6">23</text>
<text x="59.2" y="71.1">24</text>
<text x="66.5" y="66.5">8</text>
<text x="66.5" y="68">9</text>
<text x="66.5" y="69.6">10</text>
<text x="66.5" y="71.1">11</text>
<text x="130.6" y="67.2">J6-17</text>
<text x="130.6" y="68.7">J6-19</text>
<text x="130.6" y="70.2">J6-21</text>
<text x="130.6" y="71.8">J6-23</text>
<text x="138" y="67.2">J6-18</text>
<text x="138" y="68.7">J6-20</text>
<text x="138" y="70.2">J6-22</text>
<text x="138" y="71.8">J6-24</text>
<text x="202.7" y="71.8">J7-1</text>
<text x="59.2" y="72.6">25</text>
<text x="66.5" y="72.6">12</text>
<text x="66.5" y="74.1">13</text>
<text x="130.6" y="73.3">J6-25</text>
<text x="130.6" y="74.8">J6-27</text>
<text x="130.6" y="76.3">J6-29</text>
<text x="130.6" y="77.8">J6-31</text>
<text x="138" y="73.3">J6-26</text>
<text x="138" y="74.8">J6-28</text>
<text x="138" y="76.3">J6-30</text>
<text x="138" y="77.8">J6-32</text>
<text x="202.7" y="73.3">J7-2</text>
<text x="130.6" y="79.4">J6-33</text>
<text x="130.6" y="80.9">J6-35</text>
<text x="130.6" y="82.4">J6-37</text>
<text x="130.6" y="83.9">J6-39</text>
<text x="138" y="79.4">J6-34</text>
<text x="138" y="80.9">J6-36</text>
<text x="138" y="82.4">J6-38</text>
<text x="138" y="83.9">J6-40</text>
<text x="130.6" y="85.5">J6-41</text>
<text x="130.6" y="87">J6-43</text>
<text x="130.6" y="88.5">J6-45</text>
<text x="138" y="85.5">J6-42</text>
<text x="138" y="87">J6-44</text>
<text x="138" y="88.5">J6-46</text>
<text x="31.8" y="112.9">J1-1</text>
<text x="66.8" y="112.9">J1-2</text>
<text x="31.8" y="114.4">J1-3</text>
<text x="31.8" y="115.9">J1-5</text>
<text x="31.8" y="117.5">J1-7</text>
<text x="31.8" y="119">J1-9</text>
<text x="66.1" y="119">J1-10</text>
<text x="66.8" y="114.4">J1-4</text>
<text x="66.8" y="115.9">J1-6</text>
<text x="66.8" y="117.5">J1-8</text>
<text x="31.1" y="122">J1-13</text>
<text x="31.1" y="123.6">J1-15</text>
<text x="31.2" y="120.5">J1-11</text>
<text x="66.1" y="120.5">J1-12</text>
<text x="66.1" y="122">J1-14</text>
<text x="66.1" y="123.6">J1-16</text>
<text x="151.4" y="123.6">J18-1</text>
<text x="151.4" y="125.1">J18-3</text>
<text x="171.2" y="123.6">J18-2</text>
<text x="171.2" y="125.1">J18-4</text>
<text x="151.4" y="126.6">J18-5</text>
<text x="171.2" y="126.6">J18-6</text>
<text x="247.9" y="128.1">J9-1</text>
<text x="247.9" y="129.7">J9-2</text>
<text x="247.9" y="131.2">J9-3</text>
<text x="31.8" y="132.7">J2-1</text>
<text x="31.8" y="134.2">J2-3</text>
<text x="31.8" y="135.7">J2-5</text>
<text x="31.8" y="137.3">J2-7</text>
<text x="66.8" y="132.7">J2-2</text>
<text x="66.8" y="134.2">J2-4</text>
<text x="66.8" y="135.7">J2-6</text>
<text x="66.8" y="137.3">J2-8</text>
<text x="31.1" y="141.8">J2-13</text>
<text x="31.1" y="143.4">J2-15</text>
<text x="31.2" y="140.3">J2-11</text>
<text x="31.8" y="138.8">J2-9</text>
<text x="66.1" y="138.8">J2-10</text>
<text x="66.1" y="140.3">J2-12</text>
<text x="66.1" y="141.8">J2-14</text>
<text x="66.1" y="143.4">J2-16</text>
<text x="247.9" y="138.8">J10-1</text>
<text x="247.9" y="140.3">J10-2</text>
<text x="247.9" y="141.8">J10-3</text>
<text x="31.8" y="151">J3-1</text>
<text x="31.8" y="152.5">J3-3</text>
<text x="31.8" y="154">J3-5</text>
<text x="31.8" y="155.6">J3-7</text>
<text x="66.8" y="151">J3-2</text>
<text x="66.8" y="152.5">J3-4</text>
<text x="66.8" y="154">J3-6</text>
<text x="66.8" y="155.6">J3-8</text>
<text x="181.2" y="155.6">J19-1</text>
<text x="193.4" y="155.6">J19-2</text>
<text x="31.1" y="160.1">J3-13</text>
<text x="31.1" y="161.6">J3-15</text>
<text x="31.2" y="158.6">J3-11</text>
<text x="31.8" y="157.1">J3-9</text>
<text x="66.1" y="157.1">J3-10</text>
<text x="66.1" y="158.6">J3-12</text>
<text x="66.1" y="160.1">J3-14</text>
<text x="66.1" y="161.6">J3-16</text>
<text x="181.2" y="157.1">J19-3</text>
<text x="181.2" y="158.6">J19-5</text>
<text x="193.4" y="157.1">J19-4</text>
<text x="193.4" y="158.6">J19-6</text>
<text x="31.8" y="172.3">J4-1</text>
<text x="31.8" y="173.8">J4-3</text>
<text x="66.8" y="172.3">J4-2</text>
<text x="66.8" y="173.8">J4-4</text>
<text x="31.2" y="179.9">J4-11</text>
<text x="31.8" y="175.4">J4-5</text>
<text x="31.8" y="176.9">J4-7</text>
<text x="31.8" y="178.4">J4-9</text>
<text x="66.1" y="178.4">J4-10</text>
<text x="66.1" y="179.9">J4-12</text>
<text x="66.8" y="175.4">J4-6</text>
<text x="66.8" y="176.9">J4-8</text>
<text x="31.1" y="181.5">J4-13</text>
<text x="31.1" y="183">J4-15</text>
<text x="66.1" y="181.5">J4-14</text>
<text x="66.1" y="183">J4-16</text>
</g>
<g font-size="1.2">
<text x="19.4" y="59.9">This ground pin is not connected to</text>
<text x="19.4" y="61">the ground plane, but is run back</text>
<text x="19.4" y="62.2">to connector J1</text>
</g>
</svg>
